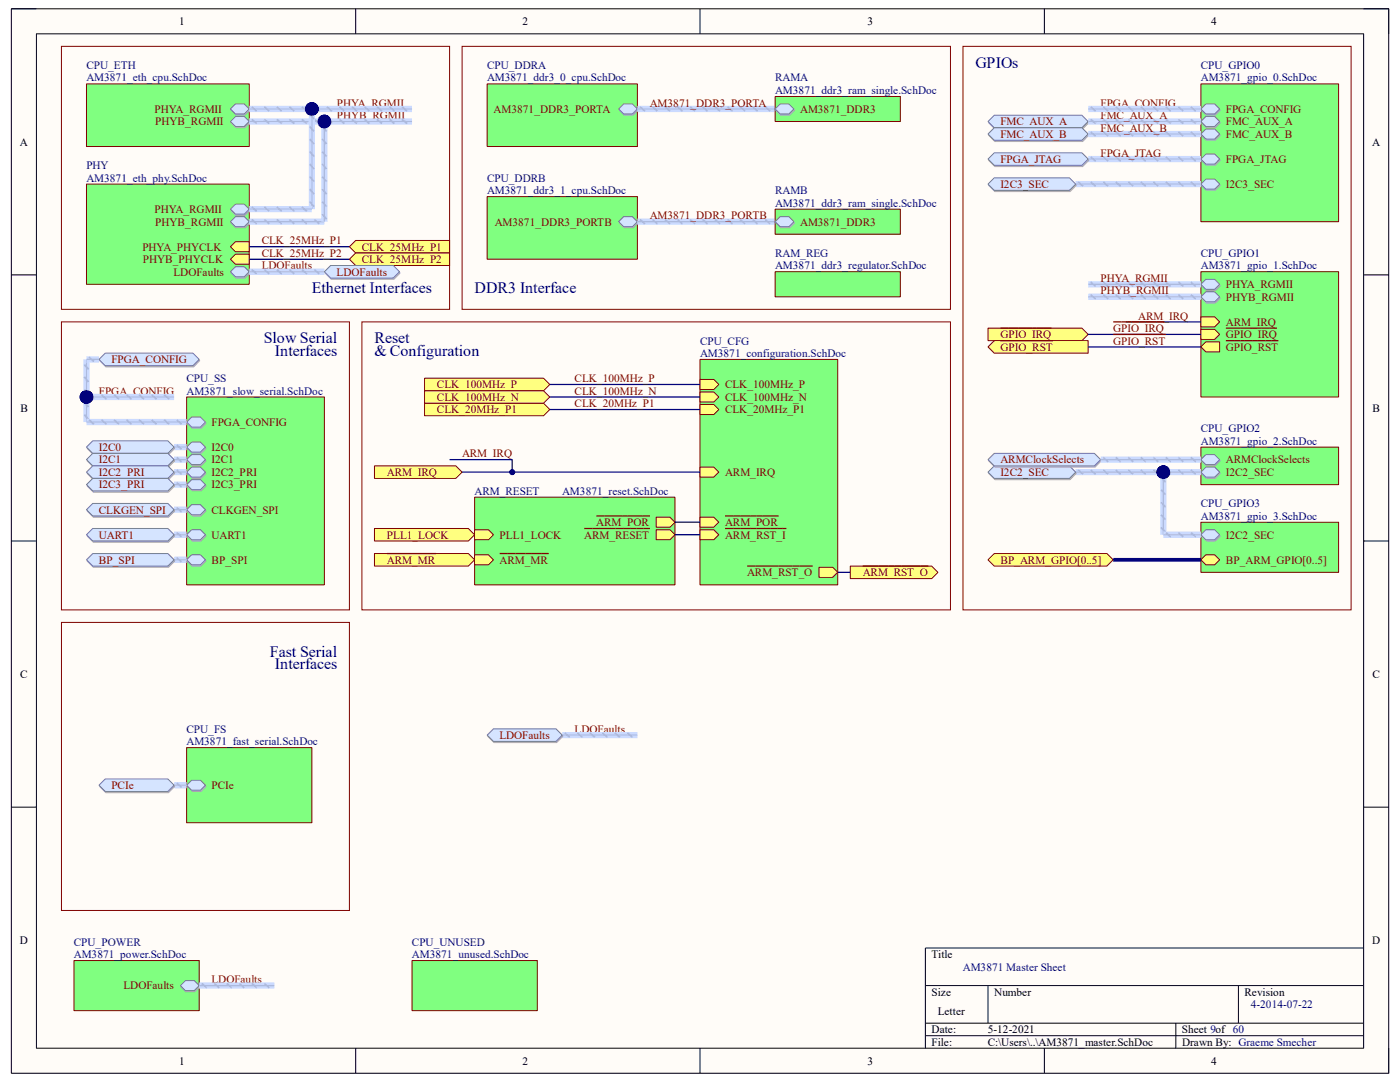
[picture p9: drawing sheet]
<svg xmlns="http://www.w3.org/2000/svg" width="279mm" height="216mm" viewBox="0 0 279 216" stroke-linecap="round" stroke-linejoin="round" font-family="sans-serif">
<path d="M2.3 1.8h274.8v212.4h-274.8z" fill-rule="evenodd" fill="#fffcf8"/>
<path d="M2.3 1.8h274.8v212.4h-274.8z" fill="none" stroke="#000" stroke-width=".2"/>
<path d="M7.3 6.8h264.8v202.4h-264.8z" fill-rule="evenodd" fill="#fffcf8"/>
<g fill="none" stroke="#000" stroke-width=".2">
<path d="M2.3 1.8h5M7.3 6.8h264.8v202.4h-264.8zM71 1.8v4.9M139.7 1.8v4.9M208.4 1.8v5M272.1 1.8h5v5M2.3 54.9h5M272.1 54.9h5M2.3 107.9h5M272.1 107.9h5M2.3 161.1h5M272.1 161.1h5"/>
<path d="M184.7 196.7h87.4M197.2 196.7v7.5M247.2 196.7v7.5M272.1 189.2h-87.4v20M71 209.2v5M139.7 209.2v5M184.7 204.2h87.4M184.7 206.7h87.4M208.4 209.2v5M234.7 204.2v5M277.1 209.2v5"/>
</g>
<path d="M92.2 9.2h97.5v52.5h-97.5z" fill="none" stroke="#800000" stroke-width=".2"/>
<path d="M139.7 71.7h27.5v45h-27.5z" fill-rule="evenodd" fill="#80ff80"/>
<path d="M139.7 71.7h27.5v45h-27.5z" fill="none" stroke="#800000" stroke-width=".2"/>
<path d="M139.7 75.7h2.8l1 1-1 1h-2.8z" fill-rule="evenodd" fill="#ffff80"/>
<path d="M139.7 75.7h2.8l1 1-1 1h-2.8z" fill="none" stroke="#800000" stroke-width=".2"/>
<path d="M139.7 78.2h2.8l1 1-1 1h-2.8z" fill-rule="evenodd" fill="#ffff80"/>
<path d="M139.7 78.2h2.8l1 1-1 1h-2.8z" fill="none" stroke="#800000" stroke-width=".2"/>
<path d="M139.7 80.7h2.8l1 1-1 1h-2.8z" fill-rule="evenodd" fill="#ffff80"/>
<path d="M139.7 80.7h2.8l1 1-1 1h-2.8z" fill="none" stroke="#800000" stroke-width=".2"/>
<path d="M139.7 105.7h2.8l1 1-1 1h-2.8z" fill-rule="evenodd" fill="#ffff80"/>
<path d="M139.7 105.7h2.8l1 1-1 1h-2.8z" fill="none" stroke="#800000" stroke-width=".2"/>
<path d="M144.7 105.5h12.2" fill="none" stroke="#800000" stroke-width=".25"/>
<path d="M139.7 103.2h2.8l1 1-1 1h-2.8z" fill-rule="evenodd" fill="#ffff80"/>
<path d="M139.7 103.2h2.8l1 1-1 1h-2.8z" fill="none" stroke="#800000" stroke-width=".2"/>
<path d="M144.7 103h10.7" fill="none" stroke="#800000" stroke-width=".25"/>
<path d="M139.7 93.2h2.8l1 1-1 1h-2.8z" fill-rule="evenodd" fill="#ffff80"/>
<path d="M139.7 93.2h2.8l1 1-1 1h-2.8z" fill="none" stroke="#800000" stroke-width=".2"/>
<path d="M163.4 113.2h2.8l1 1-1 1h-2.8z" fill-rule="evenodd" fill="#ffff80"/>
<path d="M163.4 113.2h2.8l1 1-1 1h-2.8z" fill="none" stroke="#800000" stroke-width=".2"/>
<path d="M149.1 113h13.1" fill="none" stroke="#800000" stroke-width=".25"/>
<path d="M14.8 191.7h25v10h-25z" fill-rule="evenodd" fill="#80ff80"/>
<path d="M14.8 191.7h25v10h-25z" fill="none" stroke="#800000" stroke-width=".2"/>
<path d="M37.1 195.9h1.8l1 1-1 1h-1.8l-1-1z" fill-rule="evenodd" fill="#bac0ca"/>
<path d="M37.1 195.9h1.8l1 1-1 1h-1.8l-1-1z" fill="none" stroke="#a6acb6" stroke-width=".2"/>
<path d="M37 195.7h1.8l1 1-1 1h-1.8l-1-1z" fill-rule="evenodd" fill="#d5e4ff"/>
<path d="M37 195.7h1.8l1 1-1 1h-1.8l-1-1z" fill="none" stroke="#71809b" stroke-width=".2"/>
<path d="M97.2 16.7h30v12.5h-30z" fill-rule="evenodd" fill="#80ff80"/>
<path d="M97.2 16.7h30v12.5h-30z" fill="none" stroke="#800000" stroke-width=".2"/>
<path d="M124.6 21h1.7l1 1-1 1h-1.7l-1-1z" fill-rule="evenodd" fill="#bac0ca"/>
<path d="M124.6 21h1.7l1 1-1 1h-1.7l-1-1z" fill="none" stroke="#a6acb6" stroke-width=".2"/>
<path d="M123.5 21.7l1-1h1.7l1 1-1 1h-1.7z" fill-rule="evenodd" fill="#d5e4ff"/>
<path d="M123.5 21.7l1-1h1.7l1 1-1 1h-1.7z" fill="none" stroke="#71809b" stroke-width=".2"/>
<path d="M97.2 39.2h30v12.5h-30z" fill-rule="evenodd" fill="#80ff80"/>
<path d="M97.2 39.2h30v12.5h-30z" fill="none" stroke="#800000" stroke-width=".2"/>
<path d="M123.6 44.5l1-1h1.7l1 1-1 1h-1.7z" fill-rule="evenodd" fill="#bac0ca"/>
<path d="M123.6 44.5l1-1h1.7l1 1-1 1h-1.7z" fill="none" stroke="#a6acb6" stroke-width=".2"/>
<path d="M123.5 44.2l1-1h1.7l1 1-1 1h-1.7z" fill-rule="evenodd" fill="#d5e4ff"/>
<path d="M123.5 44.2l1-1h1.7l1 1-1 1h-1.7z" fill="none" stroke="#71809b" stroke-width=".2"/>
<path d="M17.3 16.7h32.4v12.5h-32.4z" fill-rule="evenodd" fill="#80ff80"/>
<path d="M17.3 16.7h32.4v12.5h-32.4z" fill="none" stroke="#800000" stroke-width=".2"/>
<path d="M47.1 21h1.8l1 1-1 1h-1.8l-1-1z" fill-rule="evenodd" fill="#bac0ca"/>
<path d="M47.1 21h1.8l1 1-1 1h-1.8l-1-1z" fill="none" stroke="#a6acb6" stroke-width=".2"/>
<path d="M46 21.7l1-1h1.7l1 1-1 1h-1.7z" fill-rule="evenodd" fill="#d5e4ff"/>
<path d="M46 21.7l1-1h1.7l1 1-1 1h-1.7z" fill="none" stroke="#71809b" stroke-width=".2"/>
<path d="M46.1 24.5l1-1h1.8l1 1-1 1h-1.8z" fill-rule="evenodd" fill="#bac0ca"/>
<path d="M46.1 24.5l1-1h1.8l1 1-1 1h-1.8z" fill="none" stroke="#a6acb6" stroke-width=".2"/>
<path d="M47 23.2h1.7l1 1-1 1h-1.7l-1-1z" fill-rule="evenodd" fill="#d5e4ff"/>
<path d="M47 23.2h1.7l1 1-1 1h-1.7l-1-1z" fill="none" stroke="#71809b" stroke-width=".2"/>
<path d="M127.2 21.7h27.5M127.2 44.2h27.5" fill="none" stroke="#cbdaff" stroke-width="1.2" stroke-linecap="butt"/>
<g fill="none" stroke="#adbce7" stroke-width=".38">
<path d="M127.7 21.3l1 .9M130.2 21.3l1 .9M132.7 21.3l1 .9M135.2 21.3l1 .9M137.7 21.3l1 .9M140.2 21.3l1 .9M142.7 21.3l1 .9M145.2 21.3l1 .9M147.7 21.3l1 .9M150.2 21.3l1 .9M152.7 21.3l1 .9M127.7 43.8l1 .9"/>
<path d="M130.2 43.8l1 .9M132.7 43.8l1 .9M135.2 43.8l1 .9M137.7 43.8l1 .9M140.2 43.8l1 .9M142.7 43.8l1 .9M145.2 43.8l1 .9M147.7 43.8l1 .9M150.2 43.8l1 .9M152.7 43.8l1 .9"/>
</g>
<path d="M127.2 21.7h27.5M127.2 44.2h27.5" fill="none" stroke="#adbce7" stroke-width=".25"/>
<path d="M82.2 191.7h25v10h-25z" fill-rule="evenodd" fill="#80ff80"/>
<path d="M82.2 191.7h25v10h-25z" fill="none" stroke="#800000" stroke-width=".2"/>
<path d="M37.2 79.2h27.5v37.5h-27.5z" fill-rule="evenodd" fill="#80ff80"/>
<path d="M37.2 79.2h27.5v37.5h-27.5z" fill="none" stroke="#800000" stroke-width=".2"/>
<path d="M37.4 89.5l1-1h1.7l1 1-1 1h-1.7z" fill-rule="evenodd" fill="#bac0ca"/>
<path d="M37.4 89.5l1-1h1.7l1 1-1 1h-1.7z" fill="none" stroke="#a6acb6" stroke-width=".2"/>
<path d="M38.2 88.2h1.8l1 1-1 1h-1.8l-1-1z" fill-rule="evenodd" fill="#d5e4ff"/>
<path d="M38.2 88.2h1.8l1 1-1 1h-1.8l-1-1z" fill="none" stroke="#71809b" stroke-width=".2"/>
<path d="M37.4 92l1-1h1.7l1 1-1 1h-1.7z" fill-rule="evenodd" fill="#bac0ca"/>
<path d="M37.4 92l1-1h1.7l1 1-1 1h-1.7z" fill="none" stroke="#a6acb6" stroke-width=".2"/>
<path d="M38.2 90.7h1.8l1 1-1 1h-1.8l-1-1z" fill-rule="evenodd" fill="#d5e4ff"/>
<path d="M38.2 90.7h1.8l1 1-1 1h-1.8l-1-1z" fill="none" stroke="#71809b" stroke-width=".2"/>
<path d="M37.4 94.5l1-1h1.7l1 1-1 1h-1.7z" fill-rule="evenodd" fill="#bac0ca"/>
<path d="M37.4 94.5l1-1h1.7l1 1-1 1h-1.7z" fill="none" stroke="#a6acb6" stroke-width=".2"/>
<path d="M38.2 93.2h1.8l1 1-1 1h-1.8l-1-1z" fill-rule="evenodd" fill="#d5e4ff"/>
<path d="M38.2 93.2h1.8l1 1-1 1h-1.8l-1-1z" fill="none" stroke="#71809b" stroke-width=".2"/>
<path d="M37.4 97l1-1h1.7l1 1-1 1h-1.7z" fill-rule="evenodd" fill="#bac0ca"/>
<path d="M37.4 97l1-1h1.7l1 1-1 1h-1.7z" fill="none" stroke="#a6acb6" stroke-width=".2"/>
<path d="M37.2 96.7l1-1h1.8l1 1-1 1h-1.8z" fill-rule="evenodd" fill="#d5e4ff"/>
<path d="M37.2 96.7l1-1h1.8l1 1-1 1h-1.8z" fill="none" stroke="#71809b" stroke-width=".2"/>
<path d="M38.4 83.5h1.7l1 1-1 1h-1.7l-1-1z" fill-rule="evenodd" fill="#bac0ca"/>
<path d="M38.4 83.5h1.7l1 1-1 1h-1.7l-1-1z" fill="none" stroke="#a6acb6" stroke-width=".2"/>
<path d="M37.2 84.2l1-1h1.8l1 1-1 1h-1.8z" fill-rule="evenodd" fill="#d5e4ff"/>
<path d="M37.2 84.2l1-1h1.8l1 1-1 1h-1.8z" fill="none" stroke="#71809b" stroke-width=".2"/>
<path d="M37.4 102l1-1h1.7l1 1-1 1h-1.7z" fill-rule="evenodd" fill="#bac0ca"/>
<path d="M37.4 102l1-1h1.7l1 1-1 1h-1.7z" fill="none" stroke="#a6acb6" stroke-width=".2"/>
<path d="M37.2 101.7l1-1h1.8l1 1-1 1h-1.8z" fill-rule="evenodd" fill="#d5e4ff"/>
<path d="M37.2 101.7l1-1h1.8l1 1-1 1h-1.8z" fill="none" stroke="#71809b" stroke-width=".2"/>
<path d="M37.4 107l1-1h1.7l1 1-1 .9h-1.7z" fill-rule="evenodd" fill="#bac0ca"/>
<path d="M37.4 107l1-1h1.7l1 1-1 .9h-1.7z" fill="none" stroke="#a6acb6" stroke-width=".2"/>
<path d="M37.2 106.7l1-1h1.8l1 1-1 1h-1.8z" fill-rule="evenodd" fill="#d5e4ff"/>
<path d="M37.2 106.7l1-1h1.8l1 1-1 1h-1.8z" fill="none" stroke="#71809b" stroke-width=".2"/>
<path d="M37.4 112l1-1h1.7l1 1-1 1h-1.7z" fill-rule="evenodd" fill="#bac0ca"/>
<path d="M37.4 112l1-1h1.7l1 1-1 1h-1.7z" fill="none" stroke="#a6acb6" stroke-width=".2"/>
<path d="M37.2 111.7l1-1h1.8l1 1-1 1h-1.8z" fill-rule="evenodd" fill="#d5e4ff"/>
<path d="M37.2 111.7l1-1h1.8l1 1-1 1h-1.8z" fill="none" stroke="#71809b" stroke-width=".2"/>
<path d="M37.2 149.2h25v15h-25z" fill-rule="evenodd" fill="#80ff80"/>
<path d="M37.2 149.2h25v15h-25z" fill="none" stroke="#800000" stroke-width=".2"/>
<path d="M37.4 156.9l1-1h1.7l1 1-1 1h-1.7z" fill-rule="evenodd" fill="#bac0ca"/>
<path d="M37.4 156.9l1-1h1.7l1 1-1 1h-1.7z" fill="none" stroke="#a6acb6" stroke-width=".2"/>
<path d="M37.2 156.7l1-1h1.8l1 1-1 1h-1.8z" fill-rule="evenodd" fill="#d5e4ff"/>
<path d="M37.2 156.7l1-1h1.8l1 1-1 1h-1.8z" fill="none" stroke="#71809b" stroke-width=".2"/>
<path d="M239.7 16.7h27.4v27.5h-27.4z" fill-rule="evenodd" fill="#80ff80"/>
<path d="M239.7 16.7h27.4v27.5h-27.4z" fill="none" stroke="#800000" stroke-width=".2"/>
<path d="M240.8 21h1.7l1 1-1 1h-1.7l-1-1z" fill-rule="evenodd" fill="#bac0ca"/>
<path d="M240.8 21h1.7l1 1-1 1h-1.7l-1-1z" fill="none" stroke="#a6acb6" stroke-width=".2"/>
<path d="M240.7 20.7h1.7l1 1-1 1h-1.7l-1-1z" fill-rule="evenodd" fill="#d5e4ff"/>
<path d="M240.7 20.7h1.7l1 1-1 1h-1.7l-1-1z" fill="none" stroke="#71809b" stroke-width=".2"/>
<path d="M240.8 23.5h1.7l1 1-1 1h-1.7l-1-1z" fill-rule="evenodd" fill="#bac0ca"/>
<path d="M240.8 23.5h1.7l1 1-1 1h-1.7l-1-1z" fill="none" stroke="#a6acb6" stroke-width=".2"/>
<path d="M240.7 23.2h1.7l1 1-1 1h-1.7l-1-1z" fill-rule="evenodd" fill="#d5e4ff"/>
<path d="M240.7 23.2h1.7l1 1-1 1h-1.7l-1-1z" fill="none" stroke="#71809b" stroke-width=".2"/>
<path d="M240.8 26h1.7l1 1-1 1h-1.7l-1-1z" fill-rule="evenodd" fill="#bac0ca"/>
<path d="M240.8 26h1.7l1 1-1 1h-1.7l-1-1z" fill="none" stroke="#a6acb6" stroke-width=".2"/>
<path d="M240.7 25.7h1.7l1 1-1 1h-1.7l-1-1z" fill-rule="evenodd" fill="#d5e4ff"/>
<path d="M240.7 25.7h1.7l1 1-1 1h-1.7l-1-1z" fill="none" stroke="#71809b" stroke-width=".2"/>
<path d="M240.8 31h1.7l1 1-1 1h-1.7l-1-1z" fill-rule="evenodd" fill="#bac0ca"/>
<path d="M240.8 31h1.7l1 1-1 1h-1.7l-1-1z" fill="none" stroke="#a6acb6" stroke-width=".2"/>
<path d="M239.7 31.7l1-1h1.7l1 1-1 1h-1.7z" fill-rule="evenodd" fill="#d5e4ff"/>
<path d="M239.7 31.7l1-1h1.7l1 1-1 1h-1.7z" fill="none" stroke="#71809b" stroke-width=".2"/>
<path d="M240.8 36h1.7l1 1-1 1h-1.7l-1-1z" fill-rule="evenodd" fill="#bac0ca"/>
<path d="M240.8 36h1.7l1 1-1 1h-1.7l-1-1z" fill="none" stroke="#a6acb6" stroke-width=".2"/>
<path d="M239.7 36.7l1-1h1.7l1 1-1 1h-1.7z" fill-rule="evenodd" fill="#d5e4ff"/>
<path d="M239.7 36.7l1-1h1.7l1 1-1 1h-1.7z" fill="none" stroke="#71809b" stroke-width=".2"/>
<path d="M239.7 54.2h27.4v25h-27.4z" fill-rule="evenodd" fill="#80ff80"/>
<path d="M239.7 54.2h27.4v25h-27.4z" fill="none" stroke="#800000" stroke-width=".2"/>
<path d="M240.8 56h1.7l1 1-1 1h-1.7l-1-1z" fill-rule="evenodd" fill="#bac0ca"/>
<path d="M240.8 56h1.7l1 1-1 1h-1.7l-1-1z" fill="none" stroke="#a6acb6" stroke-width=".2"/>
<path d="M239.7 56.7l1-1h1.7l1 1-1 1h-1.7z" fill-rule="evenodd" fill="#d5e4ff"/>
<path d="M239.7 56.7l1-1h1.7l1 1-1 1h-1.7z" fill="none" stroke="#71809b" stroke-width=".2"/>
<path d="M240.8 58.5h1.7l1 1-1 1h-1.7l-1-1z" fill-rule="evenodd" fill="#bac0ca"/>
<path d="M240.8 58.5h1.7l1 1-1 1h-1.7l-1-1z" fill="none" stroke="#a6acb6" stroke-width=".2"/>
<path d="M239.7 59.2l1-1h1.7l1 1-1 1h-1.7z" fill-rule="evenodd" fill="#d5e4ff"/>
<path d="M239.7 59.2l1-1h1.7l1 1-1 1h-1.7z" fill="none" stroke="#71809b" stroke-width=".2"/>
<path d="M239.7 63.2h2.7l1 1-1 1h-2.7z" fill-rule="evenodd" fill="#ffff80"/>
<path d="M239.7 63.2h2.7l1 1-1 1h-2.7z" fill="none" stroke="#800000" stroke-width=".2"/>
<path d="M239.7 65.7h2.7l1 1-1 1h-2.7z" fill-rule="evenodd" fill="#ffff80"/>
<path d="M239.7 65.7h2.7l1 1-1 1h-2.7z" fill="none" stroke="#800000" stroke-width=".2"/>
<path d="M244.7 65.5h10.1" fill="none" stroke="#800000" stroke-width=".25"/>
<path d="M240.7 68.2h2.7v2h-2.7l-1-1z" fill-rule="evenodd" fill="#ffff80"/>
<path d="M240.7 68.2h2.7v2h-2.7l-1-1z" fill="none" stroke="#800000" stroke-width=".2"/>
<path d="M244.7 68h10.4" fill="none" stroke="#800000" stroke-width=".25"/>
<path d="M239.7 89.2h27.4v7.5h-27.4z" fill-rule="evenodd" fill="#80ff80"/>
<path d="M239.7 89.2h27.4v7.5h-27.4z" fill="none" stroke="#800000" stroke-width=".2"/>
<path d="M240.8 93.5h1.7l1 1-1 1h-1.7l-1-1z" fill-rule="evenodd" fill="#bac0ca"/>
<path d="M240.8 93.5h1.7l1 1-1 1h-1.7l-1-1z" fill="none" stroke="#a6acb6" stroke-width=".2"/>
<path d="M240.7 93.2h1.7l1 1-1 1h-1.7l-1-1z" fill-rule="evenodd" fill="#d5e4ff"/>
<path d="M240.7 93.2h1.7l1 1-1 1h-1.7l-1-1z" fill="none" stroke="#71809b" stroke-width=".2"/>
<path d="M240.8 91h1.7l1 1-1 1h-1.7l-1-1z" fill-rule="evenodd" fill="#bac0ca"/>
<path d="M240.8 91h1.7l1 1-1 1h-1.7l-1-1z" fill="none" stroke="#a6acb6" stroke-width=".2"/>
<path d="M240.7 90.7h1.7l1 1-1 1h-1.7l-1-1z" fill-rule="evenodd" fill="#d5e4ff"/>
<path d="M240.7 90.7h1.7l1 1-1 1h-1.7l-1-1z" fill="none" stroke="#71809b" stroke-width=".2"/>
<path d="M239.7 104.2h27.4v10h-27.4z" fill-rule="evenodd" fill="#80ff80"/>
<path d="M239.7 104.2h27.4v10h-27.4z" fill="none" stroke="#800000" stroke-width=".2"/>
<path d="M240.8 106h1.7l1 1-1 .9h-1.7l-1-.9z" fill-rule="evenodd" fill="#bac0ca"/>
<path d="M240.8 106h1.7l1 1-1 .9h-1.7l-1-.9z" fill="none" stroke="#a6acb6" stroke-width=".2"/>
<path d="M239.7 106.7l1-1h1.7l1 1-1 1h-1.7z" fill-rule="evenodd" fill="#d5e4ff"/>
<path d="M239.7 106.7l1-1h1.7l1 1-1 1h-1.7z" fill="none" stroke="#71809b" stroke-width=".2"/>
<path d="M240.7 110.7h1.7l1 1-1 1h-1.7l-1-1z" fill-rule="evenodd" fill="#ffff80"/>
<path d="M240.7 110.7h1.7l1 1-1 1h-1.7l-1-1z" fill="none" stroke="#800000" stroke-width=".2"/>
<path d="M34.8 156.7h2.4" fill="none" stroke="#cbdaff" stroke-width="1.2" stroke-linecap="butt"/>
<path d="M35.3 156.2l.9 .9" fill="none" stroke="#adbce7" stroke-width=".38"/>
<path d="M34.8 156.7h2.4" fill="none" stroke="#adbce7" stroke-width=".25"/>
<path d="M19.9 156.9l1.2-1.2h12.5l1.3 1.2-1.3 1.3h-12.5z" fill-rule="evenodd" fill="#bac0ca"/>
<path d="M19.9 156.9l1.2-1.2h12.5l1.3 1.2-1.3 1.3h-12.5z" fill="none" stroke="#a6acb6" stroke-width=".2"/>
<path d="M19.8 156.7l1.2-1.3h12.5l1.3 1.3-1.3 1.2h-12.5z" fill-rule="evenodd" fill="#d5e4ff"/>
<path d="M19.8 156.7l1.2-1.3h12.5l1.3 1.3-1.3 1.2h-12.5z" fill="none" stroke="#71809b" stroke-width=".2"/>
<path d="M34.8 89.2h2.4M34.8 91.7h2.4M34.8 94.2h2.4M34.8 96.7h2.4" fill="none" stroke="#cbdaff" stroke-width="1.2" stroke-linecap="butt"/>
<path d="M35.3 88.8l.9 .8M35.3 91.3l.9 .8M35.3 93.8l.9 .8M35.3 96.3l.9 .8" fill="none" stroke="#adbce7" stroke-width=".38"/>
<path d="M34.8 89.2h2.4M34.8 91.7h2.4M34.8 94.2h2.4M34.8 96.7h2.4" fill="none" stroke="#adbce7" stroke-width=".25"/>
<path d="M17.4 89.5l1.2-1.3h15l1.3 1.3-1.3 1.2h-15z" fill-rule="evenodd" fill="#bac0ca"/>
<path d="M17.4 89.5l1.2-1.3h15l1.3 1.3-1.3 1.2h-15z" fill="none" stroke="#a6acb6" stroke-width=".2"/>
<path d="M17.3 89.2l1.2-1.2h15l1.3 1.2-1.3 1.3h-15z" fill-rule="evenodd" fill="#d5e4ff"/>
<path d="M17.3 89.2l1.2-1.2h15l1.3 1.2-1.3 1.3h-15z" fill="none" stroke="#71809b" stroke-width=".2"/>
<path d="M17.4 92l1.2-1.3h15l1.3 1.3-1.3 1.2h-15z" fill-rule="evenodd" fill="#bac0ca"/>
<path d="M17.4 92l1.2-1.3h15l1.3 1.3-1.3 1.2h-15z" fill="none" stroke="#a6acb6" stroke-width=".2"/>
<path d="M17.3 91.7l1.2-1.2h15l1.3 1.2-1.3 1.3h-15z" fill-rule="evenodd" fill="#d5e4ff"/>
<path d="M17.3 91.7l1.2-1.2h15l1.3 1.2-1.3 1.3h-15z" fill="none" stroke="#71809b" stroke-width=".2"/>
<path d="M17.4 94.5l1.2-1.3h15l1.3 1.3-1.3 1.2h-15z" fill-rule="evenodd" fill="#bac0ca"/>
<path d="M17.4 94.5l1.2-1.3h15l1.3 1.3-1.3 1.2h-15z" fill="none" stroke="#a6acb6" stroke-width=".2"/>
<path d="M17.3 94.2l1.2-1.2h15l1.3 1.2-1.3 1.3h-15z" fill-rule="evenodd" fill="#d5e4ff"/>
<path d="M17.3 94.2l1.2-1.2h15l1.3 1.2-1.3 1.3h-15z" fill="none" stroke="#71809b" stroke-width=".2"/>
<path d="M17.4 97l1.2-1.3h15l1.3 1.3-1.3 1.2h-15z" fill-rule="evenodd" fill="#bac0ca"/>
<path d="M17.4 97l1.2-1.3h15l1.3 1.3-1.3 1.2h-15z" fill="none" stroke="#a6acb6" stroke-width=".2"/>
<path d="M17.3 96.7l1.2-1.2h15l1.3 1.2-1.3 1.3h-15z" fill-rule="evenodd" fill="#d5e4ff"/>
<path d="M17.3 96.7l1.2-1.2h15l1.3 1.2-1.3 1.3h-15z" fill="none" stroke="#71809b" stroke-width=".2"/>
<path d="M197.3 24.5l1.3-1.3h17.4l1.3 1.3-1.3 1.2h-17.4z" fill-rule="evenodd" fill="#bac0ca"/>
<path d="M197.3 24.5l1.3-1.3h17.4l1.3 1.3-1.3 1.2h-17.4z" fill="none" stroke="#a6acb6" stroke-width=".2"/>
<path d="M197.2 24.2l1.2-1.2h17.5l1.3 1.2-1.3 1.3h-17.5z" fill-rule="evenodd" fill="#d5e4ff"/>
<path d="M197.2 24.2l1.2-1.2h17.5l1.3 1.2-1.3 1.3h-17.5z" fill="none" stroke="#71809b" stroke-width=".2"/>
<path d="M197.3 27l1.3-1.3h17.4l1.3 1.3-1.3 1.2h-17.4z" fill-rule="evenodd" fill="#bac0ca"/>
<path d="M197.3 27l1.3-1.3h17.4l1.3 1.3-1.3 1.2h-17.4z" fill="none" stroke="#a6acb6" stroke-width=".2"/>
<path d="M197.2 26.7l1.2-1.2h17.5l1.3 1.2-1.3 1.3h-17.5z" fill-rule="evenodd" fill="#d5e4ff"/>
<path d="M197.2 26.7l1.2-1.2h17.5l1.3 1.2-1.3 1.3h-17.5z" fill="none" stroke="#71809b" stroke-width=".2"/>
<path d="M217.2 31.7h22.5M217.2 24.2h22.5M217.2 26.7h22.5M217.2 56.7h22.5M217.2 59.2h22.5" fill="none" stroke="#cbdaff" stroke-width="1.2" stroke-linecap="butt"/>
<g fill="none" stroke="#adbce7" stroke-width=".37">
<path d="M217.7 31.3l1 .9M217.7 23.8l1 .9M217.7 26.3l1 .9M220.2 31.3l1 .9M220.2 23.8l1 .9M220.2 26.3l1 .9M222.7 31.3l1 .9M222.7 23.8l1 .9M222.7 26.3l1 .9M225.2 31.3l1 .9M225.2 23.8l1 .9M225.2 26.3l1 .9"/>
<path d="M227.7 31.3l1 .9M227.7 23.8l1 .9M227.7 26.3l1 .9M230.2 31.3l1 .9M230.2 23.8l1 .9M230.2 26.3l1 .9M232.7 31.3l1 .9M232.7 23.8l1 .9M232.7 26.3l1 .9M235.2 31.3l1 .9M235.2 23.8l1 .9M235.2 26.3l1 .9"/>
<path d="M237.7 31.3l1 .9M237.7 23.8l1 .9M237.7 26.3l1 .9M217.7 56.3l1 .9M217.7 58.8l1 .9M220.2 56.3l1 .9M220.2 58.8l1 .9M222.7 56.3l1 .9M222.7 58.8l1 .9M225.2 56.3l1 .9M225.2 58.8l1 .9M227.7 56.3l1 .9"/>
<path d="M227.7 58.8l1 .9M230.2 56.3l1 .9M230.2 58.8l1 .9M232.7 56.3l1 .9M232.7 58.8l1 .9M235.2 56.3l1 .9M235.2 58.8l1 .9M237.7 56.3l1 .9M237.7 58.8l1 .9"/>
</g>
<path d="M217.2 31.7h22.5M217.2 24.2h22.5M217.2 26.7h22.5M217.2 56.7h22.5M217.2 59.2h22.5" fill="none" stroke="#adbce7" stroke-width=".25"/>
<path d="M197.3 32l1.3-1.3h17.4l1.3 1.3-1.3 1.2h-17.4z" fill-rule="evenodd" fill="#bac0ca"/>
<path d="M197.3 32l1.3-1.3h17.4l1.3 1.3-1.3 1.2h-17.4z" fill="none" stroke="#a6acb6" stroke-width=".2"/>
<path d="M197.2 31.7l1.2-1.2h17.5l1.3 1.2-1.3 1.3h-17.5z" fill-rule="evenodd" fill="#d5e4ff"/>
<path d="M197.2 31.7l1.2-1.2h17.5l1.3 1.2-1.3 1.3h-17.5z" fill="none" stroke="#71809b" stroke-width=".2"/>
<path d="M217.2 21.7h22.5" fill="none" stroke="#cbdaff" stroke-width="1.2" stroke-linecap="butt"/>
<path d="M217.7 21.3l1 .9M220.2 21.3l1 .9M222.7 21.3l1 .9M225.2 21.3l1 .9M227.7 21.3l1 .9M230.2 21.3l1 .9M232.7 21.3l1 .9M235.2 21.3l1 .9M237.7 21.3l1 .9" fill="none" stroke="#adbce7" stroke-width=".37"/>
<path d="M217.2 21.7h22.5" fill="none" stroke="#adbce7" stroke-width=".25"/>
<path d="M109.7 76.7h30M109.7 79.2h30M109.7 81.7h30" fill="none" stroke="#000080" stroke-width=".25"/>
<path d="M84.7 80.5h23.8l1.2 1.2-1.2 1.3h-23.8z" fill-rule="evenodd" fill="#ffff80"/>
<path d="M84.7 80.5h23.8l1.2 1.2-1.2 1.3h-23.8z" fill="none" stroke="#800000" stroke-width=".2"/>
<path d="M84.7 75.5h23.8l1.2 1.2-1.2 1.3h-23.8z" fill-rule="evenodd" fill="#ffff80"/>
<path d="M84.7 75.5h23.8l1.2 1.2-1.2 1.3h-23.8z" fill="none" stroke="#800000" stroke-width=".2"/>
<path d="M84.7 78h23.8l1.2 1.2-1.2 1.3h-23.8z" fill-rule="evenodd" fill="#ffff80"/>
<path d="M84.7 78h23.8l1.2 1.2-1.2 1.3h-23.8z" fill="none" stroke="#800000" stroke-width=".2"/>
<path d="M154.7 19.3h25v4.9h-25z" fill-rule="evenodd" fill="#80ff80"/>
<path d="M154.7 19.3h25v4.9h-25z" fill="none" stroke="#800000" stroke-width=".2"/>
<path d="M155.8 21h1.8l1 1-1 1h-1.8l-1-1z" fill-rule="evenodd" fill="#bac0ca"/>
<path d="M155.8 21h1.8l1 1-1 1h-1.8l-1-1z" fill="none" stroke="#a6acb6" stroke-width=".2"/>
<path d="M154.7 21.7l1-1h1.7l1 1-1 1h-1.7z" fill-rule="evenodd" fill="#d5e4ff"/>
<path d="M154.7 21.7l1-1h1.7l1 1-1 1h-1.7z" fill="none" stroke="#71809b" stroke-width=".2"/>
<path d="M154.7 41.7h25v5h-25z" fill-rule="evenodd" fill="#80ff80"/>
<path d="M154.7 41.7h25v5h-25z" fill="none" stroke="#800000" stroke-width=".2"/>
<path d="M155.8 43.5h1.8l1 1-1 1h-1.8l-1-1z" fill-rule="evenodd" fill="#bac0ca"/>
<path d="M155.8 43.5h1.8l1 1-1 1h-1.8l-1-1z" fill="none" stroke="#a6acb6" stroke-width=".2"/>
<path d="M154.7 44.2l1-1h1.7l1 1-1 1h-1.7z" fill-rule="evenodd" fill="#d5e4ff"/>
<path d="M154.7 44.2l1-1h1.7l1 1-1 1h-1.7z" fill="none" stroke="#71809b" stroke-width=".2"/>
<path d="M17.3 36.7h32.4v20h-32.4z" fill-rule="evenodd" fill="#80ff80"/>
<path d="M17.3 36.7h32.4v20h-32.4z" fill="none" stroke="#800000" stroke-width=".2"/>
<path d="M46.1 42l1-1h1.8l1 1-1 1h-1.8z" fill-rule="evenodd" fill="#bac0ca"/>
<path d="M46.1 42l1-1h1.8l1 1-1 1h-1.8z" fill="none" stroke="#a6acb6" stroke-width=".2"/>
<path d="M46 41.7l1-1h1.7l1 1-1 1h-1.7z" fill-rule="evenodd" fill="#d5e4ff"/>
<path d="M46 41.7l1-1h1.7l1 1-1 1h-1.7z" fill="none" stroke="#71809b" stroke-width=".2"/>
<path d="M46.1 44.5l1-1h1.8l1 1-1 1h-1.8z" fill-rule="evenodd" fill="#bac0ca"/>
<path d="M46.1 44.5l1-1h1.8l1 1-1 1h-1.8z" fill="none" stroke="#a6acb6" stroke-width=".2"/>
<path d="M46 44.2l1-1h1.7l1 1-1 1h-1.7z" fill-rule="evenodd" fill="#d5e4ff"/>
<path d="M46 44.2l1-1h1.7l1 1-1 1h-1.7z" fill="none" stroke="#71809b" stroke-width=".2"/>
<path d="M46 49.2l1-1h2.7v2h-2.7z" fill-rule="evenodd" fill="#ffff80"/>
<path d="M46 49.2l1-1h2.7v2h-2.7z" fill="none" stroke="#800000" stroke-width=".2"/>
<path d="M46 51.7l1-1h2.7v2h-2.7z" fill-rule="evenodd" fill="#ffff80"/>
<path d="M46 51.7l1-1h2.7v2h-2.7z" fill="none" stroke="#800000" stroke-width=".2"/>
<path d="M46.1 54.5l1-1h1.8l1 1-1 1h-1.8z" fill-rule="evenodd" fill="#bac0ca"/>
<path d="M46.1 54.5l1-1h1.8l1 1-1 1h-1.8z" fill="none" stroke="#a6acb6" stroke-width=".2"/>
<path d="M46 54.2l1-1h1.7l1 1-1 1h-1.7z" fill-rule="evenodd" fill="#d5e4ff"/>
<path d="M46 54.2l1-1h1.7l1 1-1 1h-1.7z" fill="none" stroke="#71809b" stroke-width=".2"/>
<path d="M49.7 49.2h20M49.7 51.7h20" fill="none" stroke="#000080" stroke-width=".25"/>
<path d="M69.7 49.2l1.3-1.2h18.7v2.5h-18.7z" fill-rule="evenodd" fill="#ffff80"/>
<path d="M69.7 49.2l1.3-1.2h18.7v2.5h-18.7z" fill="none" stroke="#800000" stroke-width=".2"/>
<path d="M69.7 51.7l1.3-1.2h18.7v2.5h-18.7z" fill-rule="evenodd" fill="#ffff80"/>
<path d="M69.7 51.7l1.3-1.2h18.7v2.5h-18.7z" fill="none" stroke="#800000" stroke-width=".2"/>
<path d="M34.8 101.7h2.4" fill="none" stroke="#cbdaff" stroke-width="1.2" stroke-linecap="butt"/>
<path d="M35.3 101.3l.9 .8" fill="none" stroke="#adbce7" stroke-width=".38"/>
<path d="M34.8 101.7h2.4" fill="none" stroke="#adbce7" stroke-width=".25"/>
<path d="M17.4 102l1.2-1.3h15l1.3 1.3-1.3 1.2h-15z" fill-rule="evenodd" fill="#bac0ca"/>
<path d="M17.4 102l1.2-1.3h15l1.3 1.3-1.3 1.2h-15z" fill="none" stroke="#a6acb6" stroke-width=".2"/>
<path d="M17.3 101.7l1.2-1.2h15l1.3 1.2-1.3 1.3h-15z" fill-rule="evenodd" fill="#d5e4ff"/>
<path d="M17.3 101.7l1.2-1.2h15l1.3 1.2-1.3 1.3h-15z" fill="none" stroke="#71809b" stroke-width=".2"/>
<path d="M74.7 93h16.3l1.2 1.2-1.2 1.3h-16.3z" fill-rule="evenodd" fill="#ffff80"/>
<path d="M74.7 93h16.3l1.2 1.2-1.2 1.3h-16.3z" fill="none" stroke="#800000" stroke-width=".2"/>
<path d="M169.7 113h16.2l1.3 1.2-1.3 1.3h-16.2z" fill-rule="evenodd" fill="#ffff80"/>
<path d="M169.7 113h16.2l1.3 1.2-1.3 1.3h-16.2z" fill="none" stroke="#800000" stroke-width=".2"/>
<path d="M172.2 113h13.1" fill="none" stroke="#800000" stroke-width=".25"/>
<path d="M34.8 106.7h2.4" fill="none" stroke="#cbdaff" stroke-width="1.2" stroke-linecap="butt"/>
<path d="M35.3 106.3l.9 .8" fill="none" stroke="#adbce7" stroke-width=".38"/>
<path d="M34.8 106.7h2.4" fill="none" stroke="#adbce7" stroke-width=".25"/>
<path d="M18.6 105.7h15l1.3 1.3-1.3 1.2h-15l-1.2-1.2z" fill-rule="evenodd" fill="#bac0ca"/>
<path d="M18.6 105.7h15l1.3 1.3-1.3 1.2h-15l-1.2-1.2z" fill="none" stroke="#a6acb6" stroke-width=".2"/>
<path d="M17.3 106.7l1.2-1.2h15l1.3 1.2-1.3 1.2h-15z" fill-rule="evenodd" fill="#d5e4ff"/>
<path d="M17.3 106.7l1.2-1.2h15l1.3 1.2-1.3 1.2h-15z" fill="none" stroke="#71809b" stroke-width=".2"/>
<path d="M94.7 99.2h40v17.5h-40z" fill-rule="evenodd" fill="#80ff80"/>
<path d="M94.7 99.2h40v17.5h-40z" fill="none" stroke="#800000" stroke-width=".2"/>
<path d="M94.7 105.7h2.8l1 1-1 1h-2.8z" fill-rule="evenodd" fill="#ffff80"/>
<path d="M94.7 105.7h2.8l1 1-1 1h-2.8z" fill="none" stroke="#800000" stroke-width=".2"/>
<path d="M131 103.2h2.7l1 1-1 1h-2.7z" fill-rule="evenodd" fill="#ffff80"/>
<path d="M131 103.2h2.7l1 1-1 1h-2.7z" fill="none" stroke="#800000" stroke-width=".2"/>
<path d="M119 103h10.7" fill="none" stroke="#800000" stroke-width=".25"/>
<path d="M131 105.7h2.7l1 1-1 1h-2.7z" fill-rule="evenodd" fill="#ffff80"/>
<path d="M131 105.7h2.7l1 1-1 1h-2.7z" fill="none" stroke="#800000" stroke-width=".2"/>
<path d="M116.6 105.5h13.1" fill="none" stroke="#800000" stroke-width=".25"/>
<path d="M94.7 110.7h2.8l1 1-1 1h-2.8z" fill-rule="evenodd" fill="#ffff80"/>
<path d="M94.7 110.7h2.8l1 1-1 1h-2.8z" fill="none" stroke="#800000" stroke-width=".2"/>
<path d="M99.7 110.5h9.8" fill="none" stroke="#800000" stroke-width=".25"/>
<path d="M74.7 105.5h18.8l1.2 1.2-1.2 1.2h-18.8z" fill-rule="evenodd" fill="#ffff80"/>
<path d="M74.7 105.5h18.8l1.2 1.2-1.2 1.2h-18.8z" fill="none" stroke="#800000" stroke-width=".2"/>
<path d="M134.7 104.2h5" fill="none" stroke="#000080" stroke-width=".25"/>
<path d="M74.7 110.5h18.8l1.2 1.2-1.2 1.3h-18.8z" fill-rule="evenodd" fill="#ffff80"/>
<path d="M74.7 110.5h18.8l1.2 1.2-1.2 1.3h-18.8z" fill="none" stroke="#800000" stroke-width=".2"/>
<path d="M77.2 110.5h9.8" fill="none" stroke="#800000" stroke-width=".25"/>
<path d="M224.7 64.2h15M92.2 94.2h47.5M134.7 106.7h5" fill="none" stroke="#000080" stroke-width=".25"/>
<path d="M62.2 21.7h20" fill="none" stroke="#cbdaff" stroke-width="1.2" stroke-linecap="butt"/>
<path d="M62.7 21.3l1 .9M65.2 21.3l1 .9M67.7 21.3l1 .9M70.2 21.3l1 .9M72.7 21.3l1 .9M75.2 21.3l1 .9M77.7 21.3l1 .9M80.2 21.3l1 .9" fill="none" stroke="#adbce7" stroke-width=".38"/>
<path d="M62.2 21.7h20" fill="none" stroke="#adbce7" stroke-width=".25"/>
<circle cx="62.2" cy="21.7" r="1.25" fill="#000080"/>
<circle cx="62.2" cy="21.7" r="1.25" fill="none" stroke="#000080" stroke-width=".2"/>
<path d="M64.7 24.2h17.5" fill="none" stroke="#cbdaff" stroke-width="1.2" stroke-linecap="butt"/>
<path d="M65.2 23.8l1 .9M67.7 23.8l1 .9M70.2 23.8l1 .9M72.7 23.8l1 .9M75.2 23.8l1 .9M77.7 23.8l1 .9M80.2 23.8l1 .9" fill="none" stroke="#adbce7" stroke-width=".38"/>
<path d="M64.7 24.2h17.5" fill="none" stroke="#adbce7" stroke-width=".25"/>
<circle cx="64.7" cy="24.2" r="1.25" fill="#000080"/>
<circle cx="64.7" cy="24.2" r="1.25" fill="none" stroke="#000080" stroke-width=".2"/>
<path d="M64.7 24.2v20h-15" fill="none" stroke="#cbdaff" stroke-width="1.2" stroke-linecap="butt"/>
<g fill="none" stroke="#adbce7" stroke-width=".38">
<path d="M64.3 37.7l.9 1M64.3 35.2l.9 1M64.3 32.7l.9 1M64.3 30.2l.9 1M64.3 27.7l.9 1M64.3 25.2l.9 1M50.2 43.8l1 .9M52.7 43.8l1 .9M55.2 43.8l1 .9M57.7 43.8l1 .9M60.2 43.8l1 .9M62.7 43.8l1 .9"/>
<path d="M64.3 42.7l.9 1M64.3 40.2l.9 1"/>
</g>
<path d="M64.7 24.2v20h-15" fill="none" stroke="#adbce7" stroke-width=".25"/>
<circle cx="64.7" cy="24.2" r="1.25" fill="#000080"/>
<circle cx="64.7" cy="24.2" r="1.25" fill="none" stroke="#000080" stroke-width=".2"/>
<path d="M49.7 24.2h15" fill="none" stroke="#cbdaff" stroke-width="1.2" stroke-linecap="butt"/>
<path d="M50.2 23.8l1 .9M52.7 23.8l1 .9M55.2 23.8l1 .9M57.7 23.8l1 .9M60.2 23.8l1 .9M62.7 23.8l1 .9" fill="none" stroke="#adbce7" stroke-width=".38"/>
<path d="M49.7 24.2h15" fill="none" stroke="#adbce7" stroke-width=".25"/>
<circle cx="64.7" cy="24.2" r="1.25" fill="#000080"/>
<circle cx="64.7" cy="24.2" r="1.25" fill="none" stroke="#000080" stroke-width=".2"/>
<path d="M49.7 21.7h12.5" fill="none" stroke="#cbdaff" stroke-width="1.2" stroke-linecap="butt"/>
<path d="M50.2 21.3l1 .9M52.7 21.3l1 .9M55.2 21.3l1 .9M57.7 21.3l1 .9M60.2 21.3l1 .9" fill="none" stroke="#adbce7" stroke-width=".38"/>
<path d="M49.7 21.7h12.5" fill="none" stroke="#adbce7" stroke-width=".25"/>
<circle cx="62.2" cy="21.7" r="1.25" fill="#000080"/>
<circle cx="62.2" cy="21.7" r="1.25" fill="none" stroke="#000080" stroke-width=".2"/>
<path d="M62.2 21.7v20h-12.5" fill="none" stroke="#cbdaff" stroke-width="1.2" stroke-linecap="butt"/>
<g fill="none" stroke="#adbce7" stroke-width=".38">
<path d="M61.8 37.7l.9 1M61.8 35.2l.9 1M61.8 32.7l.9 1M61.8 30.2l.9 1M61.8 27.7l.9 1M61.8 25.2l.9 1M61.8 22.7l.9 1M50.2 41.3l1 .9M52.7 41.3l1 .9M55.2 41.3l1 .9M57.7 41.3l1 .9M60.2 41.3l1 .9"/>
<path d="M61.8 40.2l.9 1"/>
</g>
<path d="M62.2 21.7v20h-12.5" fill="none" stroke="#adbce7" stroke-width=".25"/>
<circle cx="62.2" cy="21.7" r="1.25" fill="#000080"/>
<circle cx="62.2" cy="21.7" r="1.25" fill="none" stroke="#000080" stroke-width=".2"/>
<path d="M12.3 9.2h77.4v52.5h-77.4zM192.2 9.2h77.4v112.5h-77.4zM12.3 64.2h57.4v57.5h-57.4zM72.2 64.2h117.5v57.5h-117.5zM12.3 124.2h57.4v57.5h-57.4z" fill="none" stroke="#800000" stroke-width=".2"/>
<path d="M89.7 91.7h12.5v2.5" fill="none" stroke="#000080" stroke-width=".25"/>
<circle cx="102.2" cy="94.2" r=".5" fill="#000080"/>
<circle cx="102.2" cy="94.2" r=".5" fill="none" stroke="#000080" stroke-width=".2"/>
<path d="M19.9 72l1.2-1.3h17.5l1.3 1.3-1.3 1.2h-17.5z" fill-rule="evenodd" fill="#bac0ca"/>
<path d="M19.9 72l1.2-1.3h17.5l1.3 1.3-1.3 1.2h-17.5z" fill="none" stroke="#a6acb6" stroke-width=".2"/>
<path d="M19.8 71.7l1.2-1.2h17.5l1.2 1.2-1.2 1.3h-17.5z" fill-rule="evenodd" fill="#d5e4ff"/>
<path d="M19.8 71.7l1.2-1.2h17.5l1.2 1.2-1.2 1.3h-17.5z" fill="none" stroke="#71809b" stroke-width=".2"/>
<path d="M17.3 79.2v5h19.9" fill="none" stroke="#cbdaff" stroke-width="1.2" stroke-linecap="butt"/>
<path d="M16.8 82.7l.9 1M16.8 80.2l.9 1M17.8 83.8l1 .9M20.3 83.8l1 .9M22.8 83.8l1 .9M25.3 83.8l1 .9M27.8 83.8l1 .9M30.3 83.8l1 .9M32.8 83.8l1 .9M35.3 83.8l.9 .9" fill="none" stroke="#adbce7" stroke-width=".38"/>
<path d="M17.3 79.2v5h19.9" fill="none" stroke="#adbce7" stroke-width=".25"/>
<circle cx="17.3" cy="79.2" r="1.25" fill="#000080"/>
<circle cx="17.3" cy="79.2" r="1.25" fill="none" stroke="#000080" stroke-width=".2"/>
<path d="M17.3 79.2h17.5" fill="none" stroke="#cbdaff" stroke-width="1.2" stroke-linecap="butt"/>
<path d="M17.8 78.8l1 .9M20.3 78.8l1 .9M22.8 78.8l1 .9M25.3 78.8l1 .9M27.8 78.8l1 .9M30.3 78.8l1 .9M32.8 78.8l1 .9" fill="none" stroke="#adbce7" stroke-width=".38"/>
<path d="M17.3 79.2h17.5" fill="none" stroke="#adbce7" stroke-width=".25"/>
<circle cx="17.3" cy="79.2" r="1.25" fill="#000080"/>
<circle cx="17.3" cy="79.2" r="1.25" fill="none" stroke="#000080" stroke-width=".2"/>
<path d="M19.8 71.7h-2.5v7.5" fill="none" stroke="#cbdaff" stroke-width="1.2" stroke-linecap="butt"/>
<path d="M16.8 77.7l.9 1M16.8 75.2l.9 1M16.8 72.7l.9 1M17.8 71.3l1 .9" fill="none" stroke="#adbce7" stroke-width=".38"/>
<path d="M19.8 71.7h-2.5v7.5" fill="none" stroke="#adbce7" stroke-width=".25"/>
<circle cx="17.3" cy="79.2" r="1.25" fill="#000080"/>
<circle cx="17.3" cy="79.2" r="1.25" fill="none" stroke="#000080" stroke-width=".2"/>
<path d="M197.2 65.5h18.7l1.3 1.2-1.3 1.3h-18.7z" fill-rule="evenodd" fill="#ffff80"/>
<path d="M197.2 65.5h18.7l1.3 1.2-1.3 1.3h-18.7z" fill="none" stroke="#800000" stroke-width=".2"/>
<path d="M199.7 65.5h10.2M222.2 64.2h10.2" fill="none" stroke="#800000" stroke-width=".25"/>
<path d="M217.2 66.7h22.5M167.2 114.2h2.5" fill="none" stroke="#000080" stroke-width=".25"/>
<path d="M154.7 54.2h25v5h-25z" fill-rule="evenodd" fill="#80ff80"/>
<path d="M154.7 54.2h25v5h-25z" fill="none" stroke="#800000" stroke-width=".2"/>
<path d="M214.7 94.2h17.5" fill="none" stroke="#cbdaff" stroke-width="1.2" stroke-linecap="butt"/>
<path d="M215.2 93.8l1 .8M217.7 93.8l1 .8M220.2 93.8l1 .8M222.7 93.8l1 .8M225.2 93.8l1 .8M227.7 93.8l1 .8M230.2 93.8l1 .8" fill="none" stroke="#adbce7" stroke-width=".37"/>
<path d="M214.7 94.2h17.5" fill="none" stroke="#adbce7" stroke-width=".25"/>
<circle cx="232.2" cy="94.2" r="1.25" fill="#000080"/>
<circle cx="232.2" cy="94.2" r="1.25" fill="none" stroke="#000080" stroke-width=".2"/>
<path d="M214.7 36.7h25" fill="none" stroke="#cbdaff" stroke-width="1.2" stroke-linecap="butt"/>
<path d="M215.2 36.3l1 .9M217.7 36.3l1 .9M220.2 36.3l1 .9M222.7 36.3l1 .9M225.2 36.3l1 .9M227.7 36.3l1 .9M230.2 36.3l1 .9M232.7 36.3l1 .9M235.2 36.3l1 .9M237.7 36.3l1 .9" fill="none" stroke="#adbce7" stroke-width=".37"/>
<path d="M214.7 36.7h25" fill="none" stroke="#adbce7" stroke-width=".25"/>
<path d="M197.3 37l1.3-1.3h15l1.2 1.3-1.2 1.2h-15z" fill-rule="evenodd" fill="#bac0ca"/>
<path d="M197.3 37l1.3-1.3h15l1.2 1.3-1.2 1.2h-15z" fill="none" stroke="#a6acb6" stroke-width=".2"/>
<path d="M197.2 36.7l1.2-1.2h15l1.3 1.2-1.3 1.3h-15z" fill-rule="evenodd" fill="#d5e4ff"/>
<path d="M197.2 36.7l1.2-1.2h15l1.3 1.2-1.3 1.3h-15z" fill="none" stroke="#71809b" stroke-width=".2"/>
<path d="M197.3 94.5l1.3-1.3h15l1.2 1.3-1.2 1.2h-15z" fill-rule="evenodd" fill="#bac0ca"/>
<path d="M197.3 94.5l1.3-1.3h15l1.2 1.3-1.2 1.2h-15z" fill="none" stroke="#a6acb6" stroke-width=".2"/>
<path d="M197.2 94.2l1.2-1.2h15l1.3 1.2-1.3 1.3h-15z" fill-rule="evenodd" fill="#d5e4ff"/>
<path d="M197.2 94.2l1.2-1.2h15l1.3 1.2-1.3 1.3h-15z" fill="none" stroke="#71809b" stroke-width=".2"/>
<path d="M34.8 111.7h2.4" fill="none" stroke="#cbdaff" stroke-width="1.2" stroke-linecap="butt"/>
<path d="M35.3 111.3l.9 .8" fill="none" stroke="#adbce7" stroke-width=".38"/>
<path d="M34.8 111.7h2.4" fill="none" stroke="#adbce7" stroke-width=".25"/>
<path d="M17.4 112l1.2-1.3h15l1.3 1.3-1.3 1.2h-15z" fill-rule="evenodd" fill="#bac0ca"/>
<path d="M17.4 112l1.2-1.3h15l1.3 1.3-1.3 1.2h-15z" fill="none" stroke="#a6acb6" stroke-width=".2"/>
<path d="M17.3 111.7l1.2-1.2h15l1.3 1.2-1.3 1.3h-15z" fill-rule="evenodd" fill="#d5e4ff"/>
<path d="M17.3 111.7l1.2-1.2h15l1.3 1.2-1.3 1.3h-15z" fill="none" stroke="#71809b" stroke-width=".2"/>
<path d="M197.2 111.7l1.2-1.2h22.5l1.3 1.2-1.3 1.3h-22.5z" fill-rule="evenodd" fill="#ffff80"/>
<path d="M197.2 111.7l1.2-1.2h22.5l1.3 1.2-1.3 1.3h-22.5z" fill="none" stroke="#800000" stroke-width=".2"/>
<path d="M222.2 111.7h17.5" fill="none" stroke="#000080" stroke-width=".75" stroke-linecap="butt"/>
<path d="M232.2 94.2h7.5" fill="none" stroke="#cbdaff" stroke-width="1.2" stroke-linecap="butt"/>
<path d="M232.7 93.8l1 .8M235.2 93.8l1 .8M237.7 93.8l1 .8" fill="none" stroke="#adbce7" stroke-width=".37"/>
<path d="M232.2 94.2h7.5" fill="none" stroke="#adbce7" stroke-width=".25"/>
<circle cx="232.2" cy="94.2" r="1.25" fill="#000080"/>
<circle cx="232.2" cy="94.2" r="1.25" fill="none" stroke="#000080" stroke-width=".2"/>
<path d="M232.2 94.2v12.5h7.5" fill="none" stroke="#cbdaff" stroke-width="1.2" stroke-linecap="butt"/>
<path d="M231.7 97.7l.9 1M231.7 95.2l.9 1M231.7 105.2l.9 1M231.7 102.7l.9 1M231.7 100.2l.9 1M232.7 106.3l1 .8M235.2 106.3l1 .8M237.7 106.3l1 .8" fill="none" stroke="#adbce7" stroke-width=".37"/>
<path d="M232.2 94.2v12.5h7.5" fill="none" stroke="#adbce7" stroke-width=".25"/>
<circle cx="232.2" cy="94.2" r="1.25" fill="#000080"/>
<circle cx="232.2" cy="94.2" r="1.25" fill="none" stroke="#000080" stroke-width=".2"/>
<path d="M197.3 92l1.3-1.3h19.9l1.3 1.3-1.3 1.2h-19.9z" fill-rule="evenodd" fill="#bac0ca"/>
<path d="M197.3 92l1.3-1.3h19.9l1.3 1.3-1.3 1.2h-19.9z" fill="none" stroke="#a6acb6" stroke-width=".2"/>
<path d="M197.2 91.7l1.2-1.2h20l1.3 1.2-1.3 1.3h-20z" fill-rule="evenodd" fill="#d5e4ff"/>
<path d="M197.2 91.7l1.2-1.2h20l1.3 1.2-1.3 1.3h-20z" fill="none" stroke="#71809b" stroke-width=".2"/>
<path d="M219.7 91.7h20" fill="none" stroke="#cbdaff" stroke-width="1.2" stroke-linecap="butt"/>
<path d="M220.2 91.3l1 .8M222.7 91.3l1 .8M225.2 91.3l1 .8M227.7 91.3l1 .8M230.2 91.3l1 .8M232.7 91.3l1 .8M235.2 91.3l1 .8M237.7 91.3l1 .8" fill="none" stroke="#adbce7" stroke-width=".37"/>
<path d="M219.7 91.7h20" fill="none" stroke="#adbce7" stroke-width=".25"/>
<path d="M197.2 69.2l1.2-1.2h18.8v2.5h-18.8z" fill-rule="evenodd" fill="#ffff80"/>
<path d="M197.2 69.2l1.2-1.2h18.8v2.5h-18.8z" fill="none" stroke="#800000" stroke-width=".2"/>
<path d="M199.7 68h10.5M222.2 66.7h10.4" fill="none" stroke="#800000" stroke-width=".25"/>
<path d="M217.2 69.2h22.5" fill="none" stroke="#000080" stroke-width=".25"/>
<path d="M112.2 146.7h15" fill="none" stroke="#cbdaff" stroke-width="1.2" stroke-linecap="butt"/>
<path d="M112.7 146.2l1 .9M115.2 146.2l1 .9M117.7 146.2l1 .9M120.2 146.2l1 .9M122.7 146.2l1 .9M125.2 146.2l1 .9" fill="none" stroke="#adbce7" stroke-width=".38"/>
<path d="M112.2 146.7h15" fill="none" stroke="#adbce7" stroke-width=".25"/>
<path d="M98.6 145.7h12.5l1.2 1.2-1.2 1.3h-12.5l-1.3-1.3z" fill-rule="evenodd" fill="#bac0ca"/>
<path d="M98.6 145.7h12.5l1.2 1.2-1.2 1.3h-12.5l-1.3-1.3z" fill="none" stroke="#a6acb6" stroke-width=".2"/>
<path d="M98.5 145.4h12.5l1.2 1.3-1.2 1.2h-12.5l-1.3-1.2z" fill-rule="evenodd" fill="#d5e4ff"/>
<path d="M98.5 145.4h12.5l1.2 1.3-1.2 1.2h-12.5l-1.3-1.2z" fill="none" stroke="#71809b" stroke-width=".2"/>
<path d="M49.7 54.2h15M39.8 196.7h14.9" fill="none" stroke="#cbdaff" stroke-width="1.2" stroke-linecap="butt"/>
<path d="M40.2 196.2l1.1 .9M42.7 196.2l1.1 .9M45.2 196.2l1 .9M47.8 196.2l.9 .9M50.2 196.2l1 .9M52.7 196.2l1 .9" fill="none" stroke="#adbce7" stroke-width=".37"/>
<path d="M49.7 54.2h15M39.8 196.7h14.9" fill="none" stroke="#adbce7" stroke-width=".25"/>
<path d="M50.2 53.8l1 .9M52.7 53.8l1 .9M55.2 53.8l1 .9M57.7 53.8l1 .9M60.2 53.8l1 .9M62.7 53.8l1 .9" fill="none" stroke="#adbce7" stroke-width=".38"/>
<path d="M64.9 54.5l1.2-1.3h12.5l1.3 1.3-1.3 1.2h-12.5z" fill-rule="evenodd" fill="#bac0ca"/>
<path d="M64.9 54.5l1.2-1.3h12.5l1.3 1.3-1.3 1.2h-12.5z" fill="none" stroke="#a6acb6" stroke-width=".2"/>
<path d="M64.7 54.2l1.3-1.2h12.5l1.2 1.2-1.2 1.3h-12.5z" fill-rule="evenodd" fill="#d5e4ff"/>
<path d="M64.7 54.2l1.3-1.2h12.5l1.2 1.2-1.2 1.3h-12.5z" fill="none" stroke="#71809b" stroke-width=".2"/>
<g font-size="3.2" fill="#000080">
<text x="194.6" y="13.5">GPIOs</text>
<text x="62.2" y="58.5">Ethernet Interfaces</text>
<text x="94.7" y="58.5">DDR3 Interface</text>
<text x="52.6" y="68.5">Slow Serial</text>
<text x="54.9" y="71">Interfaces</text>
<text x="74.7" y="68.5">Reset</text>
<text x="74.7" y="71">&amp; Configuration</text>
<text x="53.8" y="131">Fast Serial</text>
<text x="54.9" y="133.5">Interfaces</text>
</g>
<g font-size="2.2">
<text x="35.7" y="5">1</text>
<text x="104.3" y="5">2</text>
<text x="173.1" y="5">3</text>
<text x="241.7" y="5">4</text>
<text x="3.9" y="29.1">A</text>
<text x="273.8" y="29.1">A</text>
<text x="4.1" y="82.2">B</text>
<text x="273.9" y="82.2">B</text>
<text x="4" y="135.3">C</text>
<text x="273.9" y="135.3">C</text>
<text x="4" y="188.4">D</text>
<text x="185.9" y="191.2">Title</text>
<text x="273.9" y="188.4">D</text>
<text x="185.9" y="198.7">Size</text>
<text x="187.2" y="202.4">Letter</text>
<text x="198.4" y="198.7">Number</text>
<text x="248.4" y="198.7">Revision</text>
<text x="185.9" y="206.2">Date:</text>
<text x="185.9" y="208.7">File:</text>
<text x="197.1" y="208.7">C:\Users\..\AM3871_master.SchDoc</text>
<text x="197.1" y="206.2">5-12-2021</text>
<text x="235.9" y="206.2">Sheet 9of 60</text>
<text x="235.9" y="208.7">Drawn By: Graeme Smecher</text>
<text x="35.7" y="212.4">1</text>
<text x="104.3" y="212.4">2</text>
<text x="173.1" y="212.4">3</text>
<text x="241.7" y="212.4">4</text>
</g>
<g font-size="2.2" fill="#000080">
<text x="17.2" y="13.8">CPU_ETH</text>
<text x="17.2" y="16.3">AM3871_eth_cpu.SchDoc</text>
<text x="97.2" y="13.8">CPU_DDRA</text>
<text x="97.2" y="16.3">AM3871_ddr3_0_cpu.SchDoc</text>
<text x="154.7" y="16.3">RAMA</text>
<text x="239.6" y="13.8">CPU_GPIO0</text>
<text x="239.6" y="16.3">AM3871_gpio_0.SchDoc</text>
<text x="154.7" y="18.8">AM3871_ddr3_ram_single.SchDoc</text>
<text x="17.2" y="33.7">PHY</text>
<text x="17.2" y="36.2">AM3871_eth_phy.SchDoc</text>
<text x="97.2" y="36.2">CPU_DDRB</text>
<text x="97.2" y="38.7">AM3871_ddr3_1_cpu.SchDoc</text>
<text x="154.7" y="38.7">RAMB</text>
<text x="154.7" y="41.2">AM3871_ddr3_ram_single.SchDoc</text>
<text x="154.7" y="51.2">RAM_REG</text>
<text x="154.7" y="53.7">AM3871_ddr3_regulator.SchDoc</text>
<text x="239.6" y="51.2">CPU_GPIO1</text>
<text x="239.6" y="53.7">AM3871_gpio_1.SchDoc</text>
<text x="139.7" y="68.7">CPU_CFG</text>
<text x="139.7" y="71.2">AM3871_configuration.SchDoc</text>
<text x="37.2" y="76.2">CPU_SS</text>
<text x="37.2" y="78.7">AM3871_slow_serial.SchDoc</text>
<text x="239.6" y="86.2">CPU_GPIO2</text>
<text x="239.6" y="88.7">AM3871_gpio_2.SchDoc</text>
<text x="94.7" y="98.7">ARM_RESET</text>
<text x="112.2" y="98.7">AM3871_reset.SchDoc</text>
<text x="239.6" y="101.2">CPU_GPIO3</text>
<text x="239.6" y="103.7">AM3871_gpio_3.SchDoc</text>
<text x="37.2" y="146.2">CPU_FS</text>
<text x="37.2" y="148.7">AM3871_fast_serial.SchDoc</text>
<text x="14.7" y="188.7">CPU_POWER</text>
<text x="14.7" y="191.2">AM3871_power.SchDoc</text>
<text x="82.2" y="188.7">CPU_UNUSED</text>
<text x="82.2" y="191.2">AM3871_unused.SchDoc</text>
<text x="192.2" y="193.7">AM3871 Master Sheet</text>
<text x="249.6" y="201.2">4-2014-07-22</text>
</g>
<g font-size="2.2" fill="#800000">
<text x="30.9" y="22.5">PHYA_RGMII</text>
<text x="67.2" y="21.3">PHYA_RGMII</text>
<text x="67.2" y="23.7">PHYB_RGMII</text>
<text x="98.5" y="22.5">AM3871_DDR3_PORTA</text>
<text x="129.7" y="21.3">AM3871_DDR3_PORTA</text>
<text x="159.7" y="22.5">AM3871_DDR3</text>
<text x="219.6" y="23.7">FMC_AUX_A</text>
<text x="219.6" y="21.3">FPGA_CONFIG</text>
<text x="244.6" y="22.5">FPGA_CONFIG</text>
<text x="31" y="25">PHYB_RGMII</text>
<text x="199.6" y="25">FMC_AUX_A</text>
<text x="199.6" y="27.5">FMC_AUX_B</text>
<text x="219.6" y="26.2">FMC_AUX_B</text>
<text x="244.6" y="25">FMC_AUX_A</text>
<text x="244.6" y="27.5">FMC_AUX_B</text>
<text x="199.6" y="32.5">FPGA_JTAG</text>
<text x="219.6" y="31.2">FPGA_JTAG</text>
<text x="244.6" y="32.5">FPGA_JTAG</text>
<text x="199.6" y="37.5">I2C3_SEC</text>
<text x="244.6" y="37.5">I2C3_SEC</text>
<text x="30.9" y="42.5">PHYA_RGMII</text>
<text x="31" y="45">PHYB_RGMII</text>
<text x="98.7" y="45">AM3871_DDR3_PORTB</text>
<text x="129.7" y="43.7">AM3871_DDR3_PORTB</text>
<text x="159.7" y="45">AM3871_DDR3</text>
<text x="28.4" y="50">PHYA_PHYCLK</text>
<text x="28.5" y="52.5">PHYB_PHYCLK</text>
<text x="52.2" y="48.7">CLK_25MHz_P1</text>
<text x="52.2" y="51.2">CLK_25MHz_P2</text>
<text x="52.2" y="53.7">LDOFaults</text>
<text x="72.2" y="50">CLK_25MHz_P1</text>
<text x="72.2" y="52.5">CLK_25MHz_P2</text>
<text x="34.6" y="55">LDOFaults</text>
<text x="67.2" y="55">LDOFaults</text>
<text x="219.6" y="58.8">PHYB_RGMII</text>
<text x="219.6" y="56.2">PHYA_RGMII</text>
<text x="244.6" y="57.5">PHYA_RGMII</text>
<text x="244.6" y="60">PHYB_RGMII</text>
<text x="227.2" y="63.8">ARM_IRQ</text>
<text x="244.6" y="65">ARM_IRQ</text>
<text x="199.6" y="67.5">GPIO_IRQ</text>
<text x="199.6" y="70">GPIO_RST</text>
<text x="222.1" y="66.3">GPIO_IRQ</text>
<text x="222.1" y="68.7">GPIO_RST</text>
<text x="244.6" y="67.5">GPIO_IRQ</text>
<text x="244.6" y="70">GPIO_RST</text>
<text x="22.2" y="72.5">FPGA_CONFIG</text>
<text x="87.2" y="77.5">CLK_100MHz_P</text>
<text x="114.7" y="76.2">CLK_100MHz_P</text>
<text x="144.7" y="77.5">CLK_100MHz_P</text>
<text x="19.7" y="78.7">FPGA_CONFIG</text>
<text x="87.2" y="82.5">CLK_20MHz_P1</text>
<text x="87.2" y="80">CLK_100MHz_N</text>
<text x="114.7" y="78.7">CLK_100MHz_N</text>
<text x="114.7" y="81.2">CLK_20MHz_P1</text>
<text x="144.7" y="80">CLK_100MHz_N</text>
<text x="144.7" y="82.5">CLK_20MHz_P1</text>
<text x="19.7" y="90">I2C0</text>
<text x="42.2" y="90">I2C0</text>
<text x="42.2" y="85">FPGA_CONFIG</text>
<text x="19.7" y="92.5">I2C1</text>
<text x="19.7" y="95">I2C2_PRI</text>
<text x="42.2" y="92.5">I2C1</text>
<text x="42.2" y="95">I2C2_PRI</text>
<text x="77.2" y="95">ARM_IRQ</text>
<text x="92.2" y="91.2">ARM_IRQ</text>
<text x="144.7" y="95">ARM_IRQ</text>
<text x="199.6" y="95">I2C2_SEC</text>
<text x="199.6" y="92.5">ARMClockSelects</text>
<text x="244.6" y="95">I2C2_SEC</text>
<text x="244.6" y="92.5">ARMClockSelects</text>
<text x="19.7" y="97.5">I2C3_PRI</text>
<text x="42.2" y="97.5">I2C3_PRI</text>
<text x="19.7" y="102.5">CLKGEN_SPI</text>
<text x="19.7" y="107.5">UART1</text>
<text x="42.2" y="102.5">CLKGEN_SPI</text>
<text x="42.2" y="107.5">UART1</text>
<text x="77.2" y="107.5">PLL1_LOCK</text>
<text x="99.7" y="107.5">PLL1_LOCK</text>
<text x="116.6" y="107.5">ARM_RESET</text>
<text x="119" y="105">ARM_POR</text>
<text x="144.7" y="107.5">ARM_RST_I</text>
<text x="144.7" y="105">ARM_POR</text>
<text x="244.6" y="107.5">I2C2_SEC</text>
<text x="19.7" y="112.5">BP_SPI</text>
<text x="42.2" y="112.5">BP_SPI</text>
<text x="77.2" y="112.5">ARM_MR</text>
<text x="99.7" y="112.5">ARM_MR</text>
<text x="199.6" y="112.5">BP_ARM_GPIO[0..5]</text>
<text x="244.6" y="112.5">BP_ARM_GPIO[0..5]</text>
<text x="149.1" y="115">ARM_RST_O</text>
<text x="172.2" y="115">ARM_RST_O</text>
<text x="99.7" y="147.4">LDOFaults</text>
<text x="114.7" y="146.2">LDOFaults</text>
<text x="22.2" y="157.4">PCIe</text>
<text x="42.2" y="157.4">PCIe</text>
<text x="24.6" y="197.4">LDOFaults</text>
<text x="42.2" y="196.2">LDOFaults</text>
</g>
</svg>
